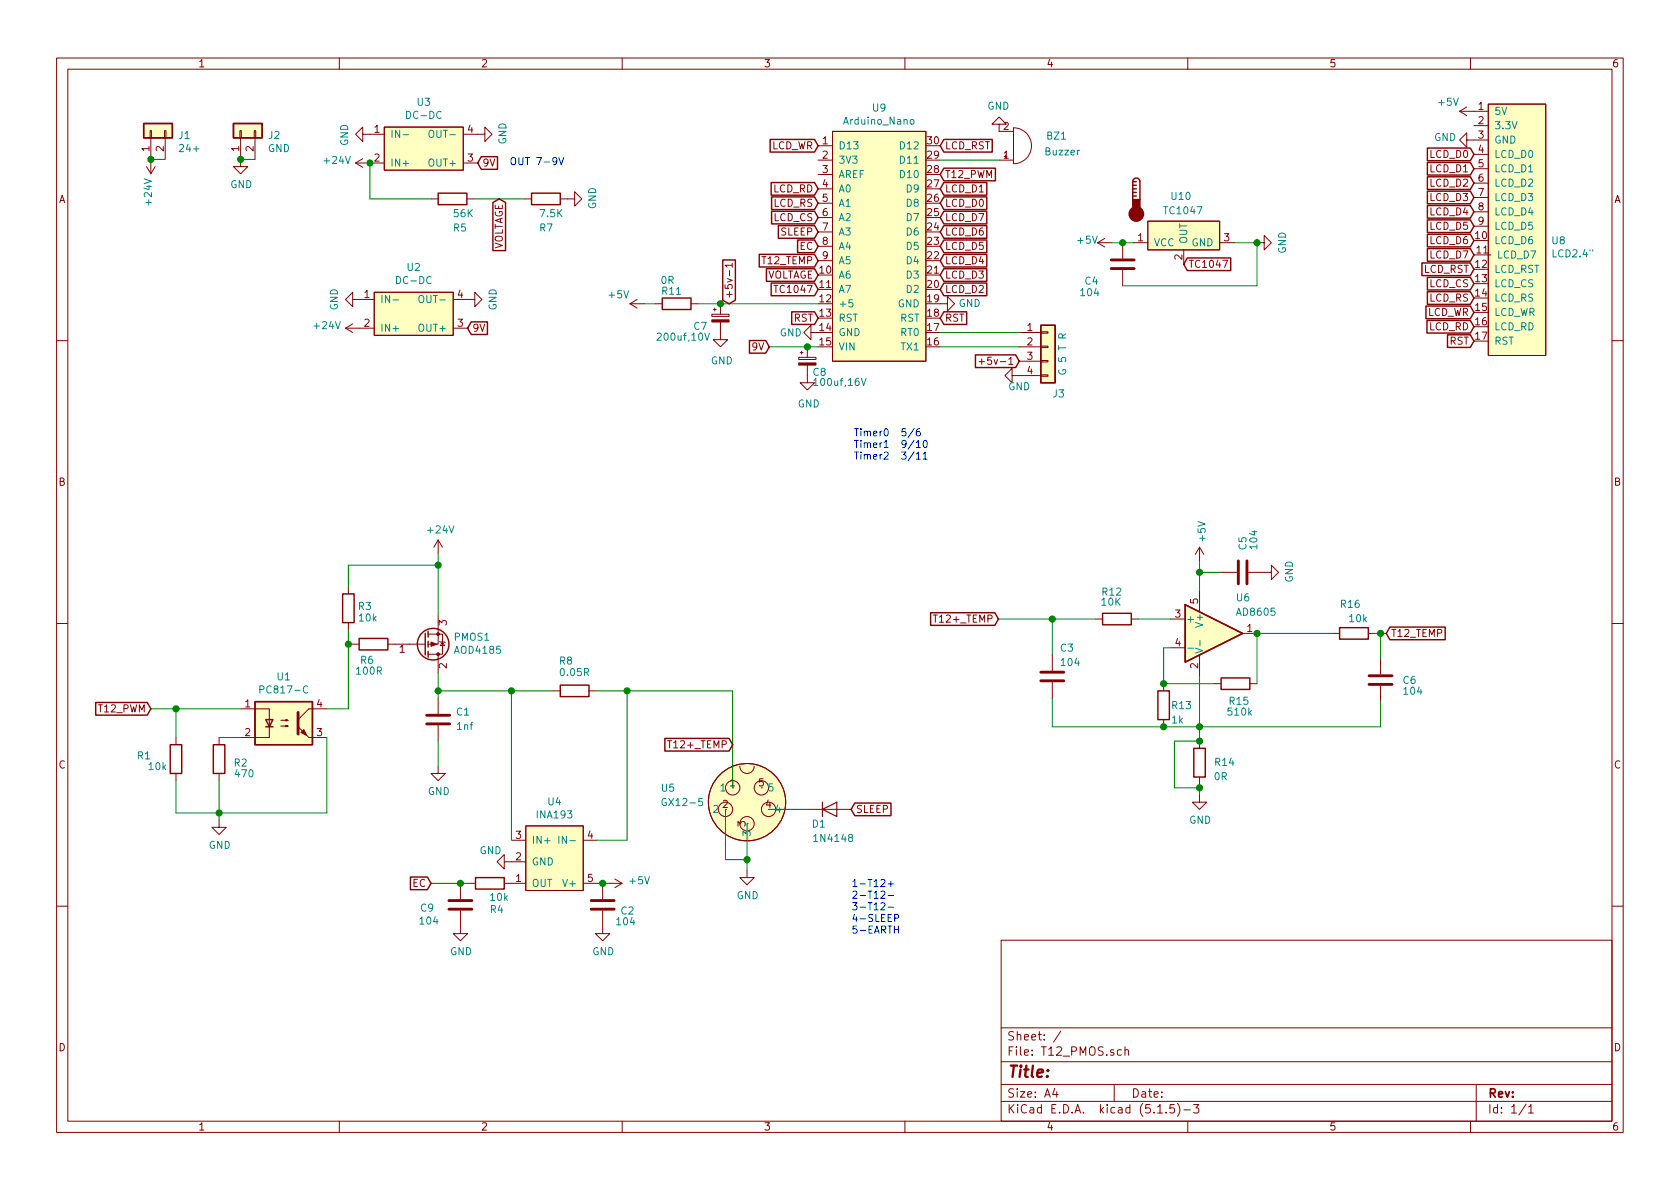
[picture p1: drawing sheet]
<svg xmlns="http://www.w3.org/2000/svg" width="297mm" height="210mm" viewBox="0 0 297 210" stroke-linecap="round" stroke-linejoin="round" font-family="sans-serif">
<g fill="none" stroke="#840000" stroke-width=".18">
<path d="M10 10.3h277v189.9h-277zM12 12.2h273v186.1h-273zM60 10.3v1.9M110 10.3v1.9M160 10.3v1.9M210 10.3v1.9M258.1 19.7l1.2 .7M258.1 19.7h5M259.3 18.9l-1.2 .8M260 10.3v1.9M263.1 18.4h10.2v44.5h-10.2zM25.9 29.5l.8 1.2"/>
<path d="M26.5 23.1h.3v1.3h-.3zM26.7 24.4v6.3M27.4 29.5l-.7 1.2M29.1 23.1h.2v1.3h-.2zM29.2 24.4v3.8M42.4 23.1h.3v1.3h-.3zM42.5 24.4v5.1h1.3l-1.3 1.2-1.2-1.2h1.2M45 23.1h.2v1.3h-.2zM45.1 24.4v3.8M62.9 28.8h5M62.9 28.8l1.2 .8M64.1 23.7v-1.2l-1.2 1.2 1.2 1.3v-1.3h3.8"/>
<path d="M64.1 28.1l-1.2 .7M67.9 22.5h14v7.6h-14zM76.2 35.2h1.3M81.9 23.7h3.8v-1.2l1.3 1.2-1.3 1.3v-1.3M81.9 28.8h2.6M82.5 35.2h1.3M92.7 35.2h1.3M99.1 35.2h2.5v-1.3l1.3 1.3-1.3 1.2v-1.2M144.7 28.3h2.5M144.7 25.8h2.5M144.7 30.9h2.5M144.7 33.4h2.5"/>
<path d="M144.7 35.9h2.5M144.7 38.5h2.5M147.2 23.2h16.5v40.7h-16.5zM176.7 22h1.2l-1.2-1.3-1.3 1.3h1.3v1.2h2.5M176.7 28.3h2.5M179.2 22.6a3.2 3.2 0 0 1 3.2 3.2 3.2 3.2 0 0 1-3.2 3.2zM202.9 39.1h12.7v5.1h-12.7zM259.3 24.8v-1.3l-1.2 1.3 1.2 1.2v-1.2h3.8M260.6 22.2h2.5M260.6 27.3h2.5M260.6 29.8h2.5M260.6 32.4h2.5"/>
<path d="M260.6 34.9h2.5M260.6 37.5h2.5M260.6 40h2.5M61.1 58h5.1M61.1 58l1.3 .8M62.4 53v-1.3l-1.3 1.3 1.3 1.2v-1.2h3.8M62.4 57.3l-1.3 .7M66.2 51.7h13.9v7.6h-13.9zM80.1 53h3.8v-1.3l1.3 1.3-1.3 1.2v-1.2M80.1 58h2.6M111.4 53.7l1.2 .8M111.4 53.7h2.5"/>
<path d="M112.6 53l-1.2 .7M115.8 53.7h1.3M122.2 53.7h1.2M125.9 55.6h3v.4h-3zM126.1 54.7h.5M126.4 54.5v.5M127.4 56.9v3.2h1.3l-1.3 1.2-1.3-1.2h1.3M127.4 53.7v1.9M129 47.8v1M129.5 46.9h-1.3l.3 .4M129.5 46.6v.7M136.8 50.5h.7"/>
<path d="M143.4 58.8v-1.3l-1.3 1.3 1.3 1.3v-1.3h1.3M144.7 41h2.5M144.7 43.6h2.5M144.7 46.1h2.5M166.2 53.7h1.3v-1.3l1.3 1.3-1.3 1.3v-1.3M180.2 58.8h3.8M184 58.7h1.3v.2h-1.3zM194.1 42.9h2.5M194.1 42.9l1.2 .8M195.3 42.2l-1.2 .7M198.5 42.9v2.8M198.5 47.7v2.8"/>
<path d="M200.4 42.9h2.5M209.3 44.2v2.5M215.6 42.9h2.6M216.2 46h.8l-.5 1.3M222.2 42.9h1.3v-1.2l1.3 1.2-1.3 1.3v-1.3M260.6 45.1h3M10 60.2h2M141.2 63.2h3.1v.4h-3.1zM141.5 62.4h.5M141.7 62.1v.5M142.7 64.6v3.1h1.3l-1.3 1.3-1.2-1.3h1.2M142.7 61.3v1.9"/>
<path d="M173.1 64h1M173.6 63.5v.9M178.9 66.4v-1.3l-1.2 1.3 1.2 1.3v-1.3h5.1M180.2 61.3h3.8M180.2 63.9h3.8M184 66.3h1.3v.2h-1.3zM184 63.7h1.3v.3h-1.3zM184 61.2h1.3v.3h-1.3zM285 60.2h2M77.5 95.5v2.5M77.5 95.5l-.8 1.3M77.5 95.5l.7 1.3"/>
<path d="M212.1 96.8v2.5M212.1 96.8l-.8 1.2M212.1 96.8l.8 1.2M10 110.3h2M61.6 103.8v1.2M61.6 110.1v1.3M62.2 113.9h1.3M68.6 113.9h6.6M75.7 112.1h2.5v3.6h-2.5M77.5 108.8v5.1h-1.8M77.5 115.7v3.3M77.7 113.4l.2 .1h.7l.1 .2"/>
<path d="M78.2 113.5l.4 .7h-.7zM165 108.8h.7M186.1 115.8v2.8M193.7 109.5h1.2M200 109.5h1.3M207 109.5h2.5M207 114.5h2.5M212.1 104.4v3.8M212.1 115.8v3.8M215.9 101.2h2.8M219.7 112h2.5M220.7 101.2h4.1v-1.3l1.3 1.3-1.3 1.3v-1.3"/>
<path d="M235.6 112h1.3M241.9 112h1.3M244.1 116.5v2.7M285 110.3h2M31.1 130.4v1.3M31.1 136.8v1.2M38.7 130.4v1.3M38.7 136.8v1.2M42.5 125.3h5.1v5.1h-5.1M49.7 128.4h1.2l-.4 .1v-.2l.4 .1M49.7 127.4h1.2l-.4 .1v-.3l.4 .2M54.6 130.4h3.2"/>
<path d="M57.8 125.3h-3.2l-1.9 1.9M77.5 135.5v1.3h1.2l-1.2 1.2-1.3-1.2h1.3M77.5 123.4v2.8M77.5 128.3v2.8M97.8 122.2h1.3M104.1 122.2h1.3M118 131h.7M130.8 135.5a1.27 1.27 0 0 0 1.3 1.3 1.27 1.27 0 0 0 1.2-1.3M186.1 120.6v2.8M205.7 120.9v1.3M205.7 127.2v1.3M212.1 131.1v1.2"/>
<path d="M212.1 137.4v1.3M214.6 120.9h1.3M221 120.9h1.2M244.1 121.3v2.8M38.7 145v1.3h1.3l-1.3 1.3-1.2-1.3h1.2M81.4 156.2v2.8M82.8 156.2h1.3M89.2 152.4v-1.3l-1.3 1.3 1.3 1.3v-1.3h3.8M89.2 156.2h3.8M90.4 148.6h2.6M93 146h10.1v11.5h-10.1zM103.1 156.2h2.6"/>
<path d="M103.1 148.6h2.6M106.6 156.2v2.8M107.4 156.2h2.6M108.7 155.4l1.3 .8M110 156.2l-1.3 .8M132.1 153.9v1.3h1.2l-1.2 1.3-1.3-1.3h1.3M142.9 143.1h7.6M212.1 140.6v1.3h1.3l-1.3 1.2-1.3-1.2h1.3M10 160.2h2M81.4 161v4.1h1.3l-1.3 1.3-1.3-1.3h1.3M106.6 161v4.1h1.2l-1.2 1.3-1.3-1.3h1.3M177 166.3h108v32h-108z"/>
<path d="M285 160.2h2M60 198.3v1.9M110 198.3v1.9M160 198.3v1.9M177 194.8h108M177 191.8h108M177 187.8h108M177 181.8h108M186.5 192.5l-.4 1h1M186.8 193v1M187.6 182.3l-1.3 2M197 191.8v3"/>
<path d="M198.3 185.7l-.5-.1-.2 .3v.6l.2 .1 .5-.1M198.9 185.7l.2-.1 .4 .1v.9M198.9 185.1v1.5M204.7 196.8h.8M206.2 196.7v.1M207.6 195.3h-.7l-.1 .7 .2-.1 .5 .1 .2 .2-.1 .5-.2 .1-.6-.1M208.2 195.1a1.71 1.71 0 0 1 0 2.3M209.3 196.3h1.2M210 198.3v1.9M211 195.3h1l-.5 .6 .4 .1v.7l-.2 .1-.7-.1M260 198.3v1.9M261 191.8v6.5"/>
<path d="M269.8 195.2l-1.2 2M270.3 195.8l.4-.5v1.5M270.3 196.8h.8"/>
<circle cx="129.5" cy="139.3" r="1.27"/>
<circle cx="134.6" cy="139.3" r="1.27"/>
<circle cx="128.3" cy="143.1" r="1.27"/>
<circle cx="132.1" cy="141.9" r="6.8"/>
<circle cx="132.1" cy="145.7" r="1.27"/>
<circle cx="135.9" cy="143.1" r="1.27"/>
</g>
<path d="M145.4 143.1l2.6-1.2v2.5zM145.4 141.9v2.5" fill="none" stroke="#840000" stroke-width=".2"/>
<g fill="#ffffc2" stroke="#ffffc2" stroke-width=".18">
<path d="M45.1 124.1h10.1v7.6h-10.1z"/>
<path d="M184 57.5h2.6v10.2h-2.6z"/>
<path d="M202.9 39.1h12.7v5.1h-12.7z"/>
<path d="M67.9 22.5h14v7.6h-14z"/>
<path d="M66.2 51.7h13.9v7.6h-13.9z"/>
<path d="M147.2 23.2h16.5v40.7h-16.5z"/>
<path d="M263.1 18.4h10.2v44.5h-10.2z"/>
<path d="M25.4 21.8h5.1v2.6h-5.1z"/>
<path d="M93 146h10.1v11.5h-10.1z"/>
<path d="M209.5 106.9l10.2 5.1-10.2 5.1z"/>
<path d="M41.3 21.8h5.1v2.6h-5.1z"/>
<circle cx="132.1" cy="141.9" r="6.8"/>
</g>
<g fill="none" stroke="#840000" stroke-width=".25">
<path d="M25.4 21.8h5.1v2.6h-5.1zM41.3 21.8h5.1v2.6h-5.1zM77.5 34.2h5v2h-5zM85.1 27.7h2.9v2.2h-2.9l-.6-1.1zM87.1 35.8l1.2-.6 1.1 .6v8.5h-2.3zM94 34.2h5.1v2h-5.1zM136.2 24.7h7.8l.7 1.1-.7 1.1h-7.8zM136.3 32.3h7.7l.7 1.1-.7 1.1h-7.7zM136.4 34.8h7.6l.7 1.1-.7 1.2h-7.6zM136.4 37.4h7.6l.7 1.1-.7 1.1h-7.6zM137.6 39.9h6.4l.7 1.1-.7 1.1h-6.4zM166.9 24.7h8.5v2.2h-8.5l-.7-1.1z"/>
<path d="M166.9 29.7h9.1v2.3h-9.1l-.7-1.1zM166.9 34.8h7.6v2.3h-7.6l-.7-1.2zM166.9 32.3h7.6v2.2h-7.6l-.7-1.1zM166.9 39.9h7.6v2.2h-7.6l-.7-1.1zM166.9 37.4h7.6v2.2h-7.6l-.7-1.1zM200.3 32.1a.63 .63 0 0 1 .6-.6 .63 .63 0 0 1 .6 .6v3.2M200.3 34.7h.6M200.3 34h.6M200.3 33.4h.6M200.3 32.8h.6M200.3 32.1v3.2M200.3 32.1h.6"/>
<path d="M252.4 38.9h7.6l.6 1.1-.6 1.1h-7.6zM252.4 36.3h7.6l.6 1.2-.6 1.1h-7.6zM252.4 33.8h7.6l.6 1.1-.6 1.1h-7.6zM252.4 31.3h7.6l.6 1.1-.6 1.1h-7.6zM252.4 28.7h7.6l.6 1.1-.6 1.2h-7.6zM252.4 26.2h7.6l.6 1.1-.6 1.1h-7.6zM83.3 56.9h2.9v2.3h-2.9l-.6-1.2zM117.1 52.7h5.1v2h-5.1zM127.8 46h2.2v7.1l-1.1 .6-1.1-.6zM134.2 45h9.8l.7 1.1-.7 1.1h-9.8zM135.5 47.5h8.5l.7 1.1-.7 1.2h-8.5zM136.3 50.1h7.7l.7 1.1-.7 1.1h-7.7z"/>
<path d="M140 55.1h4l.7 1.2-.7 1.1h-4zM141 42.4h3l.7 1.2-.7 1.1h-3zM166.9 50.1h7.6v2.2h-7.6l-.7-1.1zM166.9 42.4h7.6v2.3h-7.6l-.7-1.1zM166.9 45h7.6v2.2h-7.6l-.7-1.1zM166.9 47.5h7.6v2.3h-7.6l-.7-1.2zM166.9 55.1h4v2.3h-4l-.7-1.1zM184 57.5h2.6v10.2h-2.6zM209.9 45.6h7.7v2.2h-7.7l-.6-1.1zM251.4 46.5h8.6l.6 1.1-.6 1.1h-8.6zM252.1 54.1h7.9l.6 1.1-.6 1.2h-7.9zM252.3 56.7h7.7l.6 1.1-.6 1.1h-7.7z"/>
<path d="M252.4 51.6h7.6l.6 1.1-.6 1.1h-7.6zM252.4 49h7.6l.6 1.2-.6 1.1h-7.6zM252.4 44h7.6l.6 1.1-.6 1.1h-7.6zM252.4 41.4h7.6l.6 1.1-.6 1.2h-7.6zM255.9 59.2h4.1l.6 1.1-.6 1.1h-4.1zM132.5 60.2h2.9l.6 1.1-.6 1.2h-2.9zM172.5 62.8h7.1l.6 1.1-.6 1.1h-7.1zM60.6 105h2v5.1h-2zM63.5 112.9h5.1v2h-5.1zM75.2 112v3.8M75.7 111.6v1M75.7 113.4v1"/>
<path d="M75.7 115.2v1M164.5 108.4h11.4l.6 1.1-.6 1.1h-11.4zM194.9 108.5h5.1v2h-5.1zM209.5 106.9l10.2 5.1-10.2 5.1zM215.9 119.9h5.1v2h-5.1zM236.9 111h5v2h-5zM245.7 110.9h9.8v2.2h-9.8l-.6-1.1zM16.9 124.2h9.1l.7 1.1-.7 1.2h-9.1zM30.1 131.7h2v5.1h-2zM37.7 131.7h2.1v5.1h-2.1zM45.1 124.1h10.1v7.6h-10.1zM47 127.2h1.3l-.7 1.3z"/>
<path d="M47 128.5h1.3M99.1 121.2h5v2h-5zM117.6 130.6h11.3l.6 1.1-.6 1.1h-11.3zM204.7 122.2h2.1v5h-2.1zM211.1 132.3h2v5.1h-2zM72.6 155.1h3l.6 1.1-.6 1.1h-3zM84.1 155.2h5.1v2h-5.1zM151.1 142h6.4v2.2h-6.4l-.6-1.1z"/>
<circle cx="76.6" cy="113.9" r="2.79"/>
</g>
<g fill="#840000" stroke="#840000" stroke-width=".18">
<path d="M52.7 128.5l1.9 1.9z"/>
<path d="M53.2 129.5l.5-.5 .5 1z"/>
<path d="M141.2 64.2h3.1v.4h-3.1z"/>
<path d="M76.2 113.5l1 .4-1 .4z"/>
<path d="M125.9 56.6h3v.3h-3z"/>
<circle cx="77.5" cy="112.1" r=".25"/>
<circle cx="77.5" cy="115.7" r=".25"/>
</g>
<g fill="none" stroke="#840000" stroke-width=".51">
<path d="M196.5 46h4M196.5 47.5h4M218.9 99.2v4M220.5 99.2v4M184 118.9h4.1M242.1 119.5h4M52.7 126v3.8M75.4 126.5h4.1M75.4 128h4.1M184 120.4h4.1M242.1 121h4M79.4 159.3h4"/>
<path d="M104.5 159.3h4.1M79.4 160.8h4M104.5 160.8h4.1"/>
</g>
<g fill="none" stroke="#008484" stroke-width=".18">
<path d="M71.3 23.8h.9M75.9 23.2l.2-.2a.47 .47 0 0 1 .6 .5l-.1 .6-.2 .2h-.4a1 1 0 0 1-.1-1.1zM161.1 21.2l.3-.1 .1 .2v.6l-.3 .1-.3-.3zM69.5 53h1M74.1 52.4l.3-.2a.47 .47 0 0 1 .5 .5v.6l-.3 .2h-.4a1 1 0 0 1-.1-1.1zM124.6 58.9l.4 1.3 .5-1.3M150.7 53h-.6v.6l.5-.1 .2 .2v.3l-.2 .3-.5-.2M143.9 67.3l.3-.4v1.3M143.9 68.2h.7M152.3 66.9l.4 1.3 .4-1.3M210 114.6h1M211.4 114.6l1.2 .5-1.2 .4"/>
<path d="M212.2 113.3v.9M45.9 121.9h.7l.1-.2-.1-.3-.2-.1h-.5v1.2M54.4 121.4a.6 .6 0 0 0-.8 .4 .6 .6 0 0 0 .6 .7l.2-.1M98.8 147.9v1.2M117.8 141.3a.59 .59 0 0 0-.8 .5 .59 .59 0 0 0 .8 .6v-.5h-.2"/>
</g>
<g fill="#840000" stroke="#840000" stroke-width=".25">
<path d="M200.3 35.3h1.2v1.9h-1.2z"/>
<circle cx="200.9" cy="37.8" r="1.27"/>
</g>
<g fill="none" stroke="#008400" stroke-width=".18">
<path d="M26.7 28.2h2.5M42.5 28.2h2.6M65.4 28.8v6.4h10.8M83.8 35.2h8.9M166.2 28.3h10.5M113.9 53.7h1.9M123.4 53.7h21.3M166.2 58.8h14M196.6 42.9h3.8M218.2 42.9h4v7.6h-23.7M136 61.3h8.7M166.2 61.3h14"/>
<path d="M77.5 98v10.8M77.5 99.9h-15.9v3.9M212.1 99.3v5.1M61.6 113.9h.6M61.6 111.4v13.9h-3.8M77.5 119v4.4M176.5 109.5h17.2M186.1 109.5v6.3M201.3 109.5h5.7M207 114.5h-1.3v6.4h8.9M212.1 119.6v11.5h-4.5v8.2h4.5M212.1 101.2h3.8"/>
<path d="M235.6 112h-13.4v8.9M243.2 112h1.9M244.1 112v4.5M26.7 125.3h15.8M31.1 125.3v5.1M38.7 130.4h3.8M38.7 138v7M57.8 130.4v13.4h-26.7v-5.8M77.5 131.1v4.4M77.5 122.2h20.3M90.4 122.2v26.4M105.4 122.2h24.1v17.1"/>
<path d="M110.9 122.2v26.4h-5.2M186.1 123.4v5.1h58v-4.4M212.1 138.7v1.9M76.2 156.2h6.6M105.7 156.2h1.7M128.3 143.1v8.9h3.8M132.1 145.7v8.2M135.9 143.1h7"/>
</g>
<g fill="none" stroke="#0000c2" stroke-width=".18">
<path d="M98.8 27.9l.4 1.2 .5-1.2M161.6 75.8l-1 1.6M161.6 77.8l-1 1.6M161.6 79.9l-1 1.6M162 78.2l.4-.3v1.2M162 79.1h.7M162.6 75.8h-.2a.79 .79 0 0 0-.1 1.3l.3-.1 .1-.5-.2-.2h-.2l-.3 .2M163.4 77.9h.1a.69 .69 0 0 1 .4 .6 .69 .69 0 0 1-.4 .6 .83 .83 0 0 1-.1-1.2zM162 80.3l.4-.4v1.3M162 81.2h.7M163.2 80.3l.4-.4v1.3M163.2 81.2h.7"/>
<path d="M155.8 157.7l.4-.1 .3 .3-.8 .9h.8M155.8 159.8l.4-.2 .3 .4-.8 .9h.8M157 156.3h1M157 158.4h1M157.5 155.8v1M157 160.4h1M158.1 164.4h.8M158.2 162.4l.7-.2v-.4l-.2-.1h-.5v1.3M158.9 163.7v1.3"/>
</g>
<g fill="#008400" stroke="#008400" stroke-width=".25">
<circle cx="205.7" cy="120.9" r=".51"/>
<circle cx="244.1" cy="112" r=".51"/>
<circle cx="31.1" cy="125.3" r=".51"/>
<circle cx="61.6" cy="113.9" r=".51"/>
<circle cx="77.5" cy="99.9" r=".51"/>
<circle cx="132.1" cy="152" r=".51"/>
<circle cx="205.7" cy="128.5" r=".51"/>
<circle cx="106.6" cy="156.2" r=".51"/>
<circle cx="81.4" cy="156.2" r=".51"/>
<circle cx="65.4" cy="28.8" r=".51"/>
<circle cx="186.1" cy="109.5" r=".51"/>
<circle cx="38.7" cy="143.8" r=".51"/>
<circle cx="212.1" cy="139.3" r=".51"/>
<circle cx="222.3" cy="42.9" r=".51"/>
<circle cx="77.5" cy="122.2" r=".51"/>
<circle cx="212.1" cy="101.2" r=".51"/>
<circle cx="142.7" cy="61.3" r=".51"/>
<circle cx="212.1" cy="131.1" r=".51"/>
<circle cx="110.9" cy="122.2" r=".51"/>
<circle cx="127.4" cy="53.7" r=".51"/>
<circle cx="26.7" cy="28.2" r=".51"/>
<circle cx="42.5" cy="28.2" r=".51"/>
<circle cx="198.5" cy="42.9" r=".51"/>
<circle cx="222.3" cy="112" r=".51"/>
<circle cx="212.1" cy="128.5" r=".51"/>
<circle cx="90.4" cy="122.2" r=".51"/>
</g>
<text font-size="2.8" fill="#840000" x="178" y="190.5">Title:</text>
<g font-size="2.1" fill="#840000">
<text x="178" y="184">Sheet: /</text>
<text x="178" y="186.7">File: T12_PMOS.sch</text>
<text x="178" y="196.9">KiCad E.D.A. kicad (5.1.5)-3</text>
<text x="178" y="194.1">Size: A4</text>
<text x="200" y="194.1">Date:</text>
<text x="263" y="194.1">Rev:</text>
<text x="263" y="196.9">Id: 1/1</text>
</g>
<g font-size="1.8" fill="#840000">
<text x="35" y="11.9">1</text>
<text x="85" y="11.9">2</text>
<text x="135" y="11.9">3</text>
<text x="185" y="11.9">4</text>
<text x="235" y="11.9">5</text>
<text x="285" y="11.9">6</text>
<text x="66.2" y="23.5">1</text>
<text x="82.7" y="23.5">4</text>
<text x="177.4" y="23">2</text>
<text x="261.4" y="19.4">1</text>
<text x="261.4" y="22">2</text>
<text x="26.4" y="26.8" transform="rotate(-90 26.4 26.8)">1</text>
<text x="29" y="26.8" transform="rotate(-90 29 26.8)">2</text>
<text x="42.3" y="26.8" transform="rotate(-90 42.3 26.8)">1</text>
<text x="44.8" y="26.8" transform="rotate(-90 44.8 26.8)">2</text>
<text x="66.2" y="28.6">2</text>
<text x="82.7" y="28.6">3</text>
<text x="85.2" y="29.5">9V</text>
<text x="136.3" y="26.4">LCD_WR</text>
<text x="145.4" y="25.5">1</text>
<text x="145.4" y="28.1">2</text>
<text x="164" y="28.1">29</text>
<text x="164" y="25.5">30</text>
<text x="167" y="26.4">LCD_RST</text>
<text x="177.4" y="28.1">1</text>
<text x="252.9" y="27.9">LCD_D0</text>
<text x="261.4" y="24.5">3</text>
<text x="261.4" y="27">4</text>
<text x="261.4" y="29.6">5</text>
<text x="10.4" y="35.9">A</text>
<text x="136.7" y="34">LCD_RD</text>
<text x="145.4" y="30.6">3</text>
<text x="145.4" y="33.1">4</text>
<text x="145.4" y="35.7">5</text>
<text x="164" y="35.7">26</text>
<text x="164" y="33.1">27</text>
<text x="164" y="30.6">28</text>
<text x="167" y="31.5">T12_PWM</text>
<text x="167" y="34">LCD_D1</text>
<text x="252.9" y="35.6">LCD_D3</text>
<text x="252.9" y="33">LCD_D2</text>
<text x="252.9" y="30.5">LCD_D1</text>
<text x="261.4" y="32.1">6</text>
<text x="261.4" y="34.7">7</text>
<text x="285.4" y="35.9">A</text>
<text x="136.8" y="36.6">LCD_RS</text>
<text x="136.8" y="39.1">LCD_CS</text>
<text x="138.1" y="41.7">SLEEP</text>
<text x="145.4" y="38.2">6</text>
<text x="145.4" y="40.8">7</text>
<text x="164" y="40.8">24</text>
<text x="164" y="38.2">25</text>
<text x="167" y="36.6">LCD_D0</text>
<text x="167" y="41.7">LCD_D6</text>
<text x="167" y="39.1">LCD_D7</text>
<text x="252.9" y="40.6">LCD_D5</text>
<text x="252.9" y="38.1">LCD_D4</text>
<text x="261.4" y="37.2">8</text>
<text x="261.4" y="39.7">9</text>
<text x="88.9" y="44.5" transform="rotate(-90 88.9 44.5)">VOLTAGE</text>
<text x="134.9" y="46.7">T12_TEMP</text>
<text x="141.4" y="44.2">EC</text>
<text x="145.4" y="43.3">8</text>
<text x="145.4" y="45.8">9</text>
<text x="164" y="45.8">22</text>
<text x="164" y="43.3">23</text>
<text x="167" y="44.2">LCD_D5</text>
<text x="167" y="46.7">LCD_D4</text>
<text x="201.2" y="42.7">1</text>
<text x="209" y="45.9" transform="rotate(-90 209 45.9)">2</text>
<text x="210.1" y="47.4">TC1047</text>
<text x="216.4" y="42.7">3</text>
<text x="252.9" y="45.7">LCD_D7</text>
<text x="252.9" y="43.2">LCD_D6</text>
<text x="260.9" y="42.3">10</text>
<text x="260.9" y="47.4">12</text>
<text x="261.1" y="44.8">11</text>
<text x="64.4" y="52.7">1</text>
<text x="80.9" y="52.7">4</text>
<text x="129.5" y="52.9" transform="rotate(-90 129.5 52.9)">+5v-1</text>
<text x="135.3" y="49.3">VOLTAGE</text>
<text x="137.6" y="51.8">TC1047</text>
<text x="145" y="48.4">10</text>
<text x="145" y="50.9">11</text>
<text x="145" y="53.5">12</text>
<text x="164" y="53.5">19</text>
<text x="164" y="50.9">20</text>
<text x="164" y="48.4">21</text>
<text x="167" y="51.8">LCD_D2</text>
<text x="167" y="49.3">LCD_D3</text>
<text x="251.7" y="48.3">LCD_RST</text>
<text x="252.7" y="53.3">LCD_RS</text>
<text x="252.7" y="50.8">LCD_CS</text>
<text x="260.9" y="49.9">13</text>
<text x="260.9" y="52.4">14</text>
<text x="64.4" y="57.8">2</text>
<text x="80.9" y="57.8">3</text>
<text x="83.5" y="58.7">9V</text>
<text x="140.3" y="56.9">RST</text>
<text x="145" y="56">13</text>
<text x="145" y="58.5">14</text>
<text x="164" y="58.5">17</text>
<text x="164" y="56">18</text>
<text x="167" y="56.9">RST</text>
<text x="181.6" y="58.5">1</text>
<text x="252.2" y="55.9">LCD_WR</text>
<text x="252.7" y="58.4">LCD_RD</text>
<text x="260.9" y="55">15</text>
<text x="260.9" y="57.5">16</text>
<text x="133.1" y="62">9V</text>
<text x="145" y="61.1">15</text>
<text x="164" y="61.1">16</text>
<text x="174.9" y="64.5">+5v-1</text>
<text x="181.6" y="61.1">2</text>
<text x="181.6" y="63.6">3</text>
<text x="256.3" y="61">RST</text>
<text x="260.9" y="60.1">17</text>
<text x="181.6" y="66.2">4</text>
<text x="10.4" y="85.9">B</text>
<text x="285.4" y="85.9">B</text>
<text x="211.8" y="106.8" transform="rotate(-90 211.8 106.8)">5</text>
<text x="79" y="110.6" transform="rotate(-90 79 110.6)">3</text>
<text x="165.8" y="110.1">T12+_TEMP</text>
<text x="207.8" y="109.2">3</text>
<text x="220.5" y="111.8">1</text>
<text x="245.9" y="112.6">T12_TEMP</text>
<text x="70.6" y="115.4">1</text>
<text x="79" y="118.2" transform="rotate(-90 79 118.2)">2</text>
<text x="207.8" y="114.3">4</text>
<text x="211.8" y="118.2" transform="rotate(-90 211.8 118.2)">2</text>
<text x="17.5" y="126">T12_PWM</text>
<text x="43.3" y="125.1">1</text>
<text x="56" y="125.1">4</text>
<text x="43.3" y="130.2">2</text>
<text x="56" y="130.2">3</text>
<text x="10.4" y="135.9">C</text>
<text x="118.8" y="132.3">T12+_TEMP</text>
<text x="285.4" y="135.9">C</text>
<text x="127.8" y="142.9">2</text>
<text x="129.1" y="139.1">1</text>
<text x="134.1" y="139.1">5</text>
<text x="135.4" y="142.9">4</text>
<text x="151.3" y="143.8">SLEEP</text>
<text x="91.2" y="148.3">3</text>
<text x="103.9" y="148.3">4</text>
<text x="131.8" y="146.1" transform="rotate(-90 131.8 146.1)">3</text>
<text x="91.2" y="156">1</text>
<text x="91.2" y="152.1">2</text>
<text x="103.9" y="156">5</text>
<text x="72.9" y="156.8">EC</text>
<text x="10.4" y="185.9">D</text>
<text x="285.4" y="185.9">D</text>
<text x="35" y="199.9">1</text>
<text x="85" y="199.9">2</text>
<text x="135" y="199.9">3</text>
<text x="185" y="199.9">4</text>
<text x="235" y="199.9">5</text>
<text x="285" y="199.9">6</text>
</g>
<g font-size="1.8" fill="#008484">
<text x="72.1" y="21">DC-DC</text>
<text x="73.8" y="18.7">U3</text>
<text x="149.4" y="22">Arduino_Nano</text>
<text x="154.3" y="19.7">U9</text>
<text x="174.6" y="19.4">GND</text>
<text x="254.4" y="18.7">+5V</text>
<text x="264.2" y="20.3">5V</text>
<text x="264.2" y="22.9">3.3V</text>
<text x="31.6" y="24.6">J1</text>
<text x="32" y="26.9">24+</text>
<text x="47.4" y="26.9">GND</text>
<text x="47.5" y="24.6">J2</text>
<text x="57.5" y="29">+24V</text>
<text x="61.6" y="25.8" transform="rotate(-90 61.6 25.8)">GND</text>
<text x="69" y="24.4">IN-</text>
<text x="69" y="29.5">IN+</text>
<text x="76.1" y="29.5">OUT+</text>
<text x="76.6" y="24.4">OUT-</text>
<text x="89.5" y="25.6" transform="rotate(-90 89.5 25.6)">GND</text>
<text x="148.2" y="26.4">D13</text>
<text x="148.2" y="29">3V3</text>
<text x="159.4" y="29">D11</text>
<text x="159.4" y="26.4">D12</text>
<text x="184.9" y="27.5">Buzzer</text>
<text x="185.1" y="24.7">BZ1</text>
<text x="253.6" y="24.9">GND</text>
<text x="264.2" y="25.4">GND</text>
<text x="264.2" y="27.9">LCD_D0</text>
<text x="40.7" y="33.3">GND</text>
<text x="148.2" y="31.5">AREF</text>
<text x="148.2" y="34">A0</text>
<text x="159.4" y="31.5">D10</text>
<text x="160.4" y="34">D9</text>
<text x="207.2" y="35.4">U10</text>
<text x="264.2" y="30.5">LCD_D1</text>
<text x="264.2" y="33">LCD_D2</text>
<text x="264.2" y="35.6">LCD_D3</text>
<text x="26.8" y="36.1" transform="rotate(-90 26.8 36.1)">+24V</text>
<text x="80.2" y="40.9">R5</text>
<text x="80.3" y="38.4">56K</text>
<text x="95.5" y="40.9">R7</text>
<text x="95.6" y="38.4">7.5K</text>
<text x="105.4" y="37" transform="rotate(-90 105.4 37)">GND</text>
<text x="148.2" y="36.6">A1</text>
<text x="148.2" y="39.1">A2</text>
<text x="148.2" y="41.7">A3</text>
<text x="160.4" y="41.7">D6</text>
<text x="160.4" y="39.1">D7</text>
<text x="160.4" y="36.6">D8</text>
<text x="206" y="37.9">TC1047</text>
<text x="264.2" y="38.1">LCD_D4</text>
<text x="264.2" y="40.6">LCD_D5</text>
<text x="72" y="47.9">U2</text>
<text x="148.2" y="44.2">A4</text>
<text x="148.2" y="46.7">A5</text>
<text x="160.4" y="46.7">D4</text>
<text x="160.4" y="44.2">D5</text>
<text x="190.6" y="43.1">+5V</text>
<text x="204" y="43.6">VCC</text>
<text x="209.9" y="43.2" transform="rotate(-90 209.9 43.2)">OUT</text>
<text x="210.7" y="43.6">GND</text>
<text x="227.4" y="44.9" transform="rotate(-90 227.4 44.9)">GND</text>
<text x="264.2" y="43.2">LCD_D6</text>
<text x="264.6" y="45.7">LCD_D7</text>
<text x="274.4" y="43.2">U8</text>
<text x="274.6" y="45.5">LCD2.4&quot;</text>
<text x="67.2" y="53.6">IN-</text>
<text x="70.3" y="50.2">DC-DC</text>
<text x="74.8" y="53.6">OUT-</text>
<text x="107.7" y="52.8">+5V</text>
<text x="116.9" y="50.2">0R</text>
<text x="117.1" y="52.1">R11</text>
<text x="148.2" y="49.3">A6</text>
<text x="148.2" y="51.8">A7</text>
<text x="160.4" y="51.8">D2</text>
<text x="160.4" y="49.3">D3</text>
<text x="191.2" y="52.4">104</text>
<text x="191.9" y="50.3">C4</text>
<text x="264.2" y="48.3">LCD_RST</text>
<text x="264.2" y="50.8">LCD_CS</text>
<text x="264.2" y="53.3">LCD_RS</text>
<text x="55.7" y="58.2">+24V</text>
<text x="59.7" y="54.9" transform="rotate(-90 59.7 54.9)">GND</text>
<text x="67.2" y="58.7">IN+</text>
<text x="74.3" y="58.7">OUT+</text>
<text x="87.8" y="54.9" transform="rotate(-90 87.8 54.9)">GND</text>
<text x="122.7" y="58.3">C7</text>
<text x="137.9" y="59.5">GND</text>
<text x="148.2" y="54.4">+5</text>
<text x="148.2" y="56.9">RST</text>
<text x="148.2" y="59.4">GND</text>
<text x="158.7" y="54.4">GND</text>
<text x="159.2" y="56.9">RST</text>
<text x="159.3" y="59.4">RT0</text>
<text x="169.5" y="54.3">GND</text>
<text x="264.2" y="55.9">LCD_WR</text>
<text x="264.2" y="58.4">LCD_RD</text>
<text x="116.7" y="60.2">200uf,10V</text>
<text x="125.7" y="64.4">GND</text>
<text x="148.2" y="62">VIN</text>
<text x="159.4" y="62">TX1</text>
<text x="188.5" y="65.7" transform="rotate(-90 188.5 65.7)">G 5 T R</text>
<text x="264.2" y="61">RST</text>
<text x="143.8" y="66.5">C8</text>
<text x="144.3" y="68.2">100uf,16V</text>
<text x="178.3" y="69">GND</text>
<text x="186.2" y="70.3">J3</text>
<text x="141" y="72.1">GND</text>
<text x="75.8" y="94.3">+24V</text>
<text x="213.2" y="95.7" transform="rotate(-90 213.2 95.7)">+5V</text>
<text x="220.4" y="97.2" transform="rotate(-90 220.4 97.2)">C5</text>
<text x="222.3" y="97" transform="rotate(-90 222.3 97)">104</text>
<text x="63.4" y="107.9">R3</text>
<text x="194.8" y="107.1">10K</text>
<text x="194.9" y="105.3">R12</text>
<text x="218.7" y="106.3">U6</text>
<text x="228.6" y="103" transform="rotate(-90 228.6 103)">GND</text>
<text x="237.1" y="107.5">R16</text>
<text x="63.6" y="109.9">10k</text>
<text x="80.4" y="113.3">PMOS1</text>
<text x="209.7" y="110.1">+</text>
<text x="212.7" y="110.5" transform="rotate(-90 212.7 110.5)">V+</text>
<text x="218.9" y="108.9">AD8605</text>
<text x="238.7" y="110">10k</text>
<text x="63.1" y="119.3">100R</text>
<text x="63.8" y="117.4">R6</text>
<text x="80.6" y="115.6">AOD4185</text>
<text x="99" y="117.5">R8</text>
<text x="99.2" y="119.6">0.05R</text>
<text x="187.5" y="115.2">C3</text>
<text x="187.7" y="117.8">104</text>
<text x="46.5" y="122.6">PC817-C</text>
<text x="49" y="120.3">U1</text>
<text x="207.3" y="125.4">R13</text>
<text x="217.4" y="124.6">R15</text>
<text x="248.1" y="120.9">C6</text>
<text x="248.3" y="122.9">104</text>
<text x="80.7" y="126.5">C1</text>
<text x="80.9" y="129.1">1nf</text>
<text x="207.2" y="127.9">1k</text>
<text x="217.2" y="126.5">510k</text>
<text x="24.3" y="134.3">R1</text>
<text x="26.4" y="136.2">10k</text>
<text x="41.4" y="135.6">R2</text>
<text x="41.7" y="137.5">470</text>
<text x="214.7" y="138">0R</text>
<text x="214.9" y="135.4">R14</text>
<text x="75.6" y="140.6">GND</text>
<text x="96.9" y="142.4">U4</text>
<text x="117" y="140">U5</text>
<text x="117.6" y="142.5">GX12-5</text>
<text x="126.3" y="143.8">2</text>
<text x="127.5" y="139.9">1</text>
<text x="135.6" y="139.9">5</text>
<text x="136.9" y="143.8">4</text>
<text x="94" y="149.2">IN+</text>
<text x="95" y="144.7">INA193</text>
<text x="99.7" y="149.2">IN-</text>
<text x="132.7" y="147.7" transform="rotate(-90 132.7 147.7)">3</text>
<text x="143.7" y="146.3">D1</text>
<text x="144.2" y="148.9">1N4148</text>
<text x="210.3" y="145.7">GND</text>
<text x="36.9" y="150.1">GND</text>
<text x="84.8" y="151">GND</text>
<text x="94" y="153">GND</text>
<text x="74.4" y="161.2">C9</text>
<text x="86.7" y="161.5">R4</text>
<text x="86.8" y="159.3">10k</text>
<text x="94" y="156.8">OUT</text>
<text x="99.9" y="156.8">V+</text>
<text x="109.8" y="161.7">C2</text>
<text x="111.4" y="156.4">+5V</text>
<text x="130.3" y="159">GND</text>
<text x="74.3" y="163.5">104</text>
<text x="109.1" y="163.6">104</text>
<text x="79.6" y="168.9">GND</text>
<text x="104.7" y="168.9">GND</text>
</g>
<g font-size="1.8" fill="#0000c2">
<text x="90" y="29.2">OUT 7-9V</text>
<text x="150.9" y="77.2">Timer0 5/6</text>
<text x="150.9" y="79.2">Timer1 9/10</text>
<text x="150.9" y="81.3">Timer2 3/11</text>
<text x="150.5" y="156.9">1-T12+</text>
<text x="150.5" y="158.9">2-T12-</text>
<text x="150.5" y="161">3-T12-</text>
<text x="150.5" y="163">4-SLEEP</text>
<text x="150.5" y="165.1">5-EARTH</text>
</g>
</svg>
